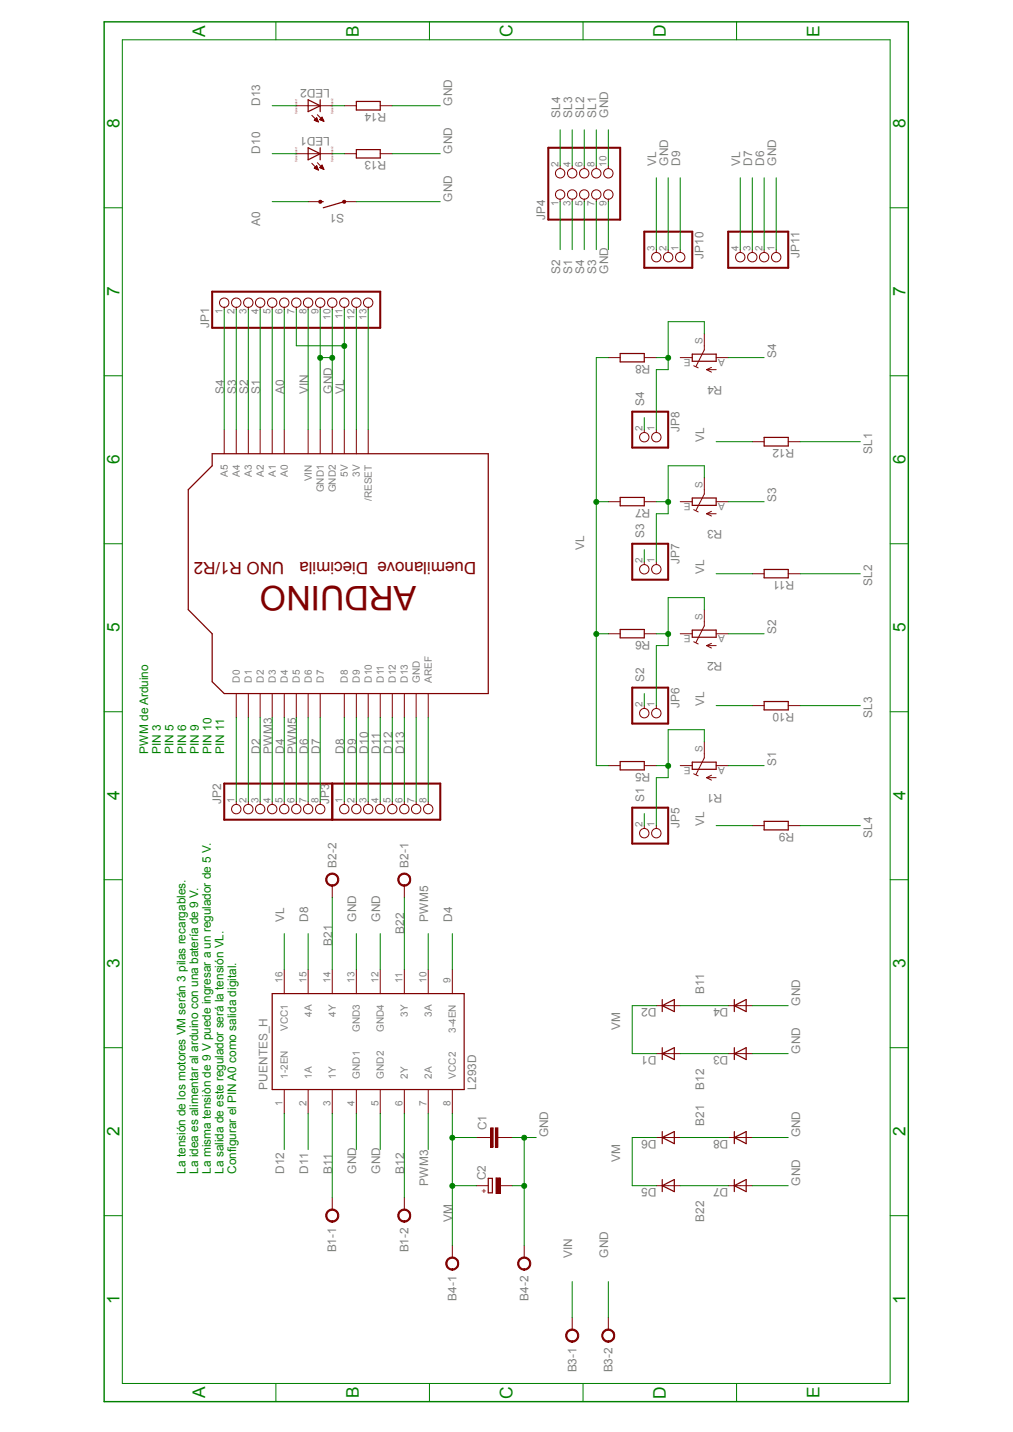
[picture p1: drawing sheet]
<svg xmlns="http://www.w3.org/2000/svg" width="210mm" height="297mm" viewBox="0 0 210 297" stroke-linecap="round" stroke-linejoin="round" font-family="sans-serif">
<path d="M44 94.1h57.2v49.7h-54.7l-2.5-2.4v-10l-5-5v-24.8l5-5zM56.4 206.1h39.8v19.9h-39.8z" fill="none" stroke="#800000" stroke-width=".25"/>
<g fill="none" stroke="#800000" stroke-width=".21">
<path d="M46.5 89.1v5M49 89.1v5M51.5 89.1v5M53.9 89.1v5M56.4 89.1v5M58.9 89.1v5M63.9 89.1v5M66.4 89.1v5M68.9 89.1v5M71.4 89.1v5M73.9 89.1v5M76.3 89.1v5"/>
<path d="M49 143.8v5M51.5 143.8v5M53.9 143.8v5M56.4 143.8v5M58.9 143.8v5M61.4 143.8v5M63.9 143.8v5M66.4 143.8v5M71.4 143.8v5M73.9 143.8v5M76.3 143.8v5M78.8 143.8v5"/>
<path d="M81.3 143.8v5M83.8 143.8v5M86.3 143.8v5M88.8 143.8v5M58.9 201.1v5M63.9 201.1v5M68.9 201.1v5M73.9 201.1v5M78.8 201.1v5M83.8 201.1v5M88.8 201.1v5M93.8 201.1v5"/>
<path d="M58.9 226v5M63.9 226v5M68.9 226v5M73.9 226v5M78.8 226v5M83.8 226v5M88.8 226v5M93.8 226v5"/>
</g>
<path d="M68 251.1a1.37 1.37 0 0 1 2.2 .5 1.37 1.37 0 0 1-1.3 1.9v-.3a1.11 1.11 0 0 1-1.1-1.5 1.11 1.11 0 0 1 1.8-.4 1.11 1.11 0 0 1-.3 1.9h-.4v.3a1.37 1.37 0 0 1-1.3-.9 1.37 1.37 0 0 1 .4-1.5z" fill-rule="evenodd" fill="#800000"/>
<path d="M68 251.1a1.37 1.37 0 0 1 2.2 .5 1.37 1.37 0 0 1-1.3 1.9v-.3a1.11 1.11 0 0 1-1.1-1.5 1.11 1.11 0 0 1 1.8-.4 1.11 1.11 0 0 1-.3 1.9h-.4v.3a1.37 1.37 0 0 1-1.3-.9 1.37 1.37 0 0 1 .4-1.5zM68.9 248.4v2.5" fill="none" stroke="#800000" stroke-width=".21"/>
<path d="M82.9 251.1a1.37 1.37 0 0 1 2.2 .5 1.37 1.37 0 0 1-1.3 1.9v-.3a1.11 1.11 0 0 1-1.1-1.5 1.11 1.11 0 0 1 1.8-.4 1.11 1.11 0 0 1-.3 1.9h-.4v.3a1.37 1.37 0 0 1-1.3-.9 1.37 1.37 0 0 1 .4-1.5z" fill-rule="evenodd" fill="#800000"/>
<path d="M82.9 251.1a1.37 1.37 0 0 1 2.2 .5 1.37 1.37 0 0 1-1.3 1.9v-.3a1.11 1.11 0 0 1-1.1-1.5 1.11 1.11 0 0 1 1.8-.4 1.11 1.11 0 0 1-.3 1.9h-.4v.3a1.37 1.37 0 0 1-1.3-.9 1.37 1.37 0 0 1 .4-1.5zM83.8 248.4v2.5" fill="none" stroke="#800000" stroke-width=".21"/>
<path d="M82.9 181.4a1.37 1.37 0 0 1 2.2 .6 1.37 1.37 0 0 1-1.3 1.8v-.2a1.11 1.11 0 0 1-1.1-1.5 1.11 1.11 0 0 1 1.8-.4 1.11 1.11 0 0 1-.3 1.8l-.4 .1v.2a1.37 1.37 0 0 1-1.3-.9 1.37 1.37 0 0 1 .4-1.5z" fill-rule="evenodd" fill="#800000"/>
<path d="M82.9 181.4a1.37 1.37 0 0 1 2.2 .6 1.37 1.37 0 0 1-1.3 1.8v-.2a1.11 1.11 0 0 1-1.1-1.5 1.11 1.11 0 0 1 1.8-.4 1.11 1.11 0 0 1-.3 1.8l-.4 .1v.2a1.37 1.37 0 0 1-1.3-.9 1.37 1.37 0 0 1 .4-1.5zM83.8 183.7v2.5" fill="none" stroke="#800000" stroke-width=".21"/>
<path d="M68 181.4a1.37 1.37 0 0 1 2.2 .6 1.37 1.37 0 0 1-1.3 1.8v-.2a1.11 1.11 0 0 1-1.1-1.5 1.11 1.11 0 0 1 1.8-.4 1.11 1.11 0 0 1-.3 1.8l-.4 .1v.2a1.37 1.37 0 0 1-1.3-.9 1.37 1.37 0 0 1 .4-1.5z" fill-rule="evenodd" fill="#800000"/>
<path d="M68 181.4a1.37 1.37 0 0 1 2.2 .6 1.37 1.37 0 0 1-1.3 1.8v-.2a1.11 1.11 0 0 1-1.1-1.5 1.11 1.11 0 0 1 1.8-.4 1.11 1.11 0 0 1-.3 1.8l-.4 .1v.2a1.37 1.37 0 0 1-1.3-.9 1.37 1.37 0 0 1 .4-1.5zM68.9 183.7v2.5M101.2 235.9h.5M103.2 235.9h.5" fill="none" stroke="#800000" stroke-width=".21"/>
<path d="M102.7 233.9h.5v4h-.5z" fill-rule="evenodd" fill="#800000"/>
<path d="M102.7 233.9h.5v4h-.5z" fill="none" stroke="#800000" stroke-width=".21"/>
<path d="M101.7 233.9h.5v4h-.5z" fill-rule="evenodd" fill="#800000"/>
<path d="M98.7 235.9h2.5M101.7 233.9h.5v4h-.5zM103.7 235.9h2.5" fill="none" stroke="#800000" stroke-width=".21"/>
<path d="M101.2 244.4h.9v3h-.9z" fill="none" stroke="#800000" stroke-width=".25"/>
<path d="M102.8 244.3h.9v3.2h-.9z" fill-rule="evenodd" fill="#800000"/>
<g fill="none" stroke="#800000" stroke-width=".21">
<path d="M126.1 74.2h2.5M133.6 74.2h2.5M141 74.2h2.5M143.8 75.9l.9 .4M146 69.2v3.4l-1.7 3.4M146.5 76.7h2M146.5 76.7l1 .5M147.5 76.2l-1 .5M148.5 74.2h2.5M146 99.1v3.3l-1.7 3.5M156 91.6h2.4M163.4 91.6h2.5"/>
<path d="M126.1 104.1h2.5M133.6 104.1h2.5M141 104.1h2.5M143.8 105.7l.9 .5M146.5 106.6h2M146.5 106.6l1 .4M147.5 106l-1 .6M148.5 104.1h2.5M156 119h2.4M163.4 119h2.5M126.1 131.4h2.5M133.6 131.4h2.5"/>
<path d="M141 131.4h2.5M143.8 133.1l.9 .5M146 126.4v3.4l-1.7 3.5M146.5 133.9h2M146.5 133.9l1 .5M147.5 133.4l-1 .5M148.5 131.4h2.5M126.1 158.8h2.5M133.6 158.8h2.5M141 158.8h2.5M146 153.8v3.4l-1.7 3.5M148.5 158.8h2.5"/>
<path d="M156 146.3h2.4M163.4 146.3h2.5M49 166.2v.6M51.5 166.2v.6M53.9 166.2v.6M56.4 166.2v.6M58.9 166.2v.6M61.4 166.2v.6M63.9 166.2v.6M66.4 166.2v.6M71.4 166.2v.6M73.9 166.2v.6"/>
<path d="M76.3 166.2v.6M78.8 166.2v.6M81.3 166.2v.6M83.8 166.2v.6M86.3 166.2v.6M88.8 166.2v.6M143.8 160.5l.9 .4M146.5 161.3h2M146.5 161.3l1 .5M147.5 160.8l-1 .5M156 171.2h2.4M163.4 171.2h2.5"/>
<path d="M98.7 245.9h2.5M102.8 244.3h.9v3.2h-.9zM103.7 245.9h2.5"/>
<circle cx="49" cy="167.8" r=".98"/>
<circle cx="51.5" cy="167.8" r=".98"/>
<circle cx="53.9" cy="167.8" r=".98"/>
<circle cx="56.4" cy="167.8" r=".98"/>
<circle cx="58.9" cy="167.8" r=".98"/>
<circle cx="61.4" cy="167.8" r=".98"/>
<circle cx="63.9" cy="167.8" r=".98"/>
<circle cx="66.4" cy="167.8" r=".98"/>
<circle cx="71.4" cy="167.8" r=".98"/>
<circle cx="73.9" cy="167.8" r=".98"/>
<circle cx="76.3" cy="167.8" r=".98"/>
<circle cx="78.8" cy="167.8" r=".98"/>
<circle cx="81.3" cy="167.8" r=".98"/>
<circle cx="83.8" cy="167.8" r=".98"/>
<circle cx="86.3" cy="167.8" r=".98"/>
<circle cx="88.8" cy="167.8" r=".98"/>
</g>
<path d="M128.6 73.3h5v1.8h-5zM143.5 73.4h5v1.5h-5zM158.4 90.7h5v1.8h-5zM128.6 103.2h5v1.7h-5zM143.5 103.3h5v1.5h-5zM158.4 118.1h5v1.7h-5zM128.6 130.6h5v1.7h-5zM143.5 130.7h5v1.5h-5zM128.6 157.9h5v1.8h-5zM143.5 158.1h5v1.5h-5zM158.4 145.5h5v1.7h-5zM158.4 170.3h5v1.8h-5z" fill="none" stroke="#800000" stroke-width=".25"/>
<path d="M46.5 162.5h44.8v7.5h-44.8zM68.9 162.5v7.5" fill="none" stroke="#800000" stroke-width=".42"/>
<path d="M92.9 261a1.37 1.37 0 0 1 2.2 .6 1.37 1.37 0 0 1-1.3 1.8v-.2a1.13 1.13 0 0 1-1-1.6 1.13 1.13 0 0 1 1.9-.3 1.13 1.13 0 0 1-.6 1.8l-.3 .1v.2a1.37 1.37 0 0 1-1.3-.9 1.37 1.37 0 0 1 .4-1.5z" fill-rule="evenodd" fill="#800000"/>
<path d="M93.8 258.3v2.5M92.9 261a1.37 1.37 0 0 1 2.2 .6 1.37 1.37 0 0 1-1.3 1.8v-.2a1.13 1.13 0 0 1-1-1.6 1.13 1.13 0 0 1 1.9-.3 1.13 1.13 0 0 1-.6 1.8l-.3 .1v.2a1.37 1.37 0 0 1-1.3-.9 1.37 1.37 0 0 1 .4-1.5z" fill="none" stroke="#800000" stroke-width=".21"/>
<path d="M107.8 261a1.37 1.37 0 0 1 2.2 .6 1.37 1.37 0 0 1-1.3 1.8v-.2a1.13 1.13 0 0 1-1-1.6 1.13 1.13 0 0 1 1.9-.3 1.13 1.13 0 0 1-.5 1.8l-.4 .1v.2a1.37 1.37 0 0 1-1.3-.9 1.37 1.37 0 0 1 .4-1.5z" fill-rule="evenodd" fill="#800000"/>
<g fill="none" stroke="#800000" stroke-width=".21">
<path d="M61.4 31.9h7.5M61.4 21.9h7.5M64.6 33.9l1.4 1.4M64.6 23.9l1.4 1.4M65.2 34.9l.5-.5 .3 .9zM65.2 24.9l.5-.5 .3 .9zM65.2 24.8v.1M65.2 34.8v.1M65.3 24.8v.2M65.3 34.7v.2M65.4 24.7v.3M65.4 34.6v.4"/>
<path d="M65.4 24.6v.5M65.4 34.5v.5M65.5 24.5v.6M65.5 34.5v.6M65.6 24.4v.7M65.6 34.4v.7M65.7 24.6v.5M65.7 34.5v.6M65.8 33.7l1.3 1.4M65.8 24.8v.4M65.8 34.8v.3M65.8 23.8l1.3 1.3"/>
<path d="M65.9 25v.2M65.9 35v.2M66 25.2v.1M66 35.1v.1M66.3 24.7v.1M66.3 34.7v.1M66.4 24.6v.2M66.4 34.6v.2M66.5 24.6v.3M66.5 34.5v.3M66.6 24.5v.4M66.6 34.4v.5"/>
<path d="M66.7 24.4v.6M66.7 34.3v.6M66.8 34.2l-.5 .6 .8 .3M66.8 34.2l.3 .9M66.8 24.3v.7M66.8 34.2v.8M66.8 24.3l-.5 .5 .8 .3M66.8 24.3l.3 .8M66.8 24.5v.5M66.8 34.4v.6M66.9 24.7v.4M66.9 34.6v.4"/>
<path d="M67 24.8v.3M67 34.8v.3M67.1 25.1h.1M67.1 35v.1M71.4 31.9h2.5M71.4 21.9h2.5M78.8 31.9h2.5M78.8 21.9h2.5M108.7 258.3v2.5M107.8 261a1.37 1.37 0 0 1 2.2 .6 1.37 1.37 0 0 1-1.3 1.8v-.2a1.13 1.13 0 0 1-1-1.6 1.13 1.13 0 0 1 1.9-.3 1.13 1.13 0 0 1-.5 1.8l-.4 .1v.2a1.37 1.37 0 0 1-1.3-.9 1.37 1.37 0 0 1 .4-1.5z"/>
</g>
<path d="M63.9 30.6l2.5 1.3-2.5 1.2zM63.9 20.7l2.5 1.2-2.5 1.3zM66.4 20.7v2.5M66.4 30.6v2.5M73.9 31h4.9v1.8h-4.9zM73.9 21h4.9v1.8h-4.9zM66.4 41.8h.6M71.4 41.8l-4.4 1.3" fill="none" stroke="#800000" stroke-width=".25"/>
<path d="M71.1 41.6h.5v.5h-.5z" fill-rule="evenodd" fill="#800000"/>
<path d="M71.1 41.6h.5v.5h-.5z" fill="none" stroke="#800000" stroke-width=".21"/>
<path d="M66.2 41.6h.4v.5h-.4z" fill-rule="evenodd" fill="#800000"/>
<g fill="none" stroke="#800000" stroke-width=".21">
<path d="M116.1 34.4v.5M118.6 34.4v.5M121.1 34.4v.5M123.6 34.4v.5M126.1 34.4v.5M63.9 41.8h2.5M66.2 41.6h.4v.5h-.4zM71.4 41.8h2.5M116.1 41.3v.5M118.6 41.3v.5M121.1 41.3v.5M123.6 41.3v.5"/>
<path d="M126.1 41.3v.5M133.6 89.1v.6M136.1 89.1v.6M133.6 116.5v.6M136.1 116.5v.6M133.6 146.3v.6M136.1 146.3v.6M133.6 171.2v.6M136.1 171.2v.6M136.1 218.5h4.9M136.1 208.6h4.9M151 218.5h5"/>
<path d="M151 208.6h5M136.1 235.9h4.9M151 235.9h5M136.1 245.9h4.9M151 245.9h5"/>
<circle cx="116.1" cy="35.9" r=".98"/>
<circle cx="118.6" cy="35.9" r=".98"/>
<circle cx="121.1" cy="35.9" r=".98"/>
<circle cx="123.6" cy="35.9" r=".98"/>
<circle cx="126.1" cy="35.9" r=".98"/>
<circle cx="116.1" cy="40.3" r=".98"/>
<circle cx="118.6" cy="40.3" r=".98"/>
<circle cx="121.1" cy="40.3" r=".98"/>
<circle cx="123.6" cy="40.3" r=".98"/>
<circle cx="126.1" cy="40.3" r=".98"/>
<circle cx="133.6" cy="90.7" r=".98"/>
<circle cx="136.1" cy="90.7" r=".98"/>
<circle cx="133.6" cy="118.1" r=".98"/>
<circle cx="136.1" cy="118.1" r=".98"/>
<circle cx="133.6" cy="147.9" r=".98"/>
<circle cx="136.1" cy="147.9" r=".98"/>
<circle cx="133.6" cy="172.8" r=".98"/>
<circle cx="136.1" cy="172.8" r=".98"/>
</g>
<g fill="none" stroke="#800000" stroke-width=".25">
<path d="M137.3 218.5l2.5-1.2v2.5zM137.3 207.3v2.5M137.3 217.3v2.5M137.3 208.6l2.5-1.3v2.5zM152.2 218.5l2.5-1.2v2.5zM152.2 207.3v2.5M152.2 217.3v2.5M152.2 208.6l2.5-1.3v2.5zM137.3 234.7v2.5M137.3 235.9l2.5-1.2v2.5zM152.2 234.7v2.5M152.2 235.9l2.5-1.2v2.5z"/>
<path d="M137.3 244.6v2.5M137.3 245.9l2.5-1.3v2.5zM152.2 244.6v2.5M152.2 245.9l2.5-1.3v2.5z"/>
</g>
<path d="M113.7 30.6h14.9v15h-14.9zM131.1 85.4h7.4v7.4h-7.4zM131.1 112.8h7.4v7.4h-7.4zM131.1 142.6h7.4v7.5h-7.4zM131.1 167.5h7.4v7.5h-7.4z" fill="none" stroke="#800000" stroke-width=".42"/>
<path d="M117.7 276a1.37 1.37 0 0 1 2.2 .5 1.37 1.37 0 0 1-1.3 1.9v-.3a1.11 1.11 0 0 1-1.1-1.5 1.11 1.11 0 0 1 1.8-.4 1.11 1.11 0 0 1-.3 1.8l-.4 .1v.3a1.37 1.37 0 0 1-1.3-.9 1.37 1.37 0 0 1 .4-1.5z" fill-rule="evenodd" fill="#800000"/>
<path d="M117.7 276a1.37 1.37 0 0 1 2.2 .5 1.37 1.37 0 0 1-1.3 1.9v-.3a1.11 1.11 0 0 1-1.1-1.5 1.11 1.11 0 0 1 1.8-.4 1.11 1.11 0 0 1-.3 1.8l-.4 .1v.3a1.37 1.37 0 0 1-1.3-.9 1.37 1.37 0 0 1 .4-1.5zM118.6 273.3v2.5" fill="none" stroke="#800000" stroke-width=".21"/>
<path d="M125.2 276a1.37 1.37 0 0 1 2.2 .5 1.37 1.37 0 0 1-1.3 1.9v-.3a1.11 1.11 0 0 1-1.1-1.5 1.11 1.11 0 0 1 1.8-.4 1.11 1.11 0 0 1-.3 1.8l-.4 .1v.3a1.37 1.37 0 0 1-1.3-.9 1.37 1.37 0 0 1 .4-1.5z" fill-rule="evenodd" fill="#800000"/>
<g fill="none" stroke="#800000" stroke-width=".21">
<path d="M136.1 51.8v.5M138.5 51.8v.5M141 51.8v.5M153.5 51.8v.5M156 51.8v.5M158.4 51.8v.5M160.9 51.8v.5M46.5 63.7v.5M49 63.7v.5M51.5 63.7v.5M53.9 63.7v.5M56.4 63.7v.5"/>
<path d="M58.9 63.7v.5M61.4 63.7v.5M63.9 63.7v.5M66.4 63.7v.5M68.9 63.7v.5M71.4 63.7v.5M73.9 63.7v.5M76.3 63.7v.5M125.2 276a1.37 1.37 0 0 1 2.2 .5 1.37 1.37 0 0 1-1.3 1.9v-.3a1.11 1.11 0 0 1-1.1-1.5 1.11 1.11 0 0 1 1.8-.4 1.11 1.11 0 0 1-.3 1.8l-.4 .1v.3a1.37 1.37 0 0 1-1.3-.9 1.37 1.37 0 0 1 .4-1.5zM126.1 273.3v2.5"/>
<circle cx="136.1" cy="53.3" r=".98"/>
<circle cx="138.5" cy="53.3" r=".98"/>
<circle cx="141" cy="53.3" r=".98"/>
<circle cx="153.5" cy="53.3" r=".98"/>
<circle cx="156" cy="53.3" r=".98"/>
<circle cx="158.4" cy="53.3" r=".98"/>
<circle cx="160.9" cy="53.3" r=".98"/>
<circle cx="46.5" cy="62.8" r=".98"/>
<circle cx="49" cy="62.8" r=".98"/>
<circle cx="51.5" cy="62.8" r=".98"/>
<circle cx="53.9" cy="62.8" r=".98"/>
<circle cx="56.4" cy="62.8" r=".98"/>
<circle cx="58.9" cy="62.8" r=".98"/>
<circle cx="61.4" cy="62.8" r=".98"/>
<circle cx="63.9" cy="62.8" r=".98"/>
<circle cx="66.4" cy="62.8" r=".98"/>
<circle cx="68.9" cy="62.8" r=".98"/>
<circle cx="71.4" cy="62.8" r=".98"/>
<circle cx="73.9" cy="62.8" r=".98"/>
<circle cx="76.3" cy="62.8" r=".98"/>
</g>
<path d="M133.6 48h9.9v7.5h-9.9zM151 48h12.4v7.5h-12.4zM44 60.5h34.8v7.5h-34.8z" fill="none" stroke="#800000" stroke-width=".42"/>
<path d="M21.6 4.5h166.7v286.2h-166.7z" fill="none" stroke="#008000" stroke-width=".3"/>
<g fill="none" stroke="#008000" stroke-width=".21">
<path d="M25.4 8.3h159.1v278.6h-159.1zM57.2 4.5v3.8M89 4.5v3.8M120.9 4.5v3.8M152.7 4.5v3.8M21.6 43.1h3.8M184.5 43.1h3.8M21.6 77.9h3.8M184.5 77.9h3.8M21.6 112.8h3.8M184.5 112.8h3.8M21.6 147.6h3.8"/>
<path d="M184.5 147.6h3.8M21.6 182.5h3.8M73.9 193.6v7.5M78.8 193.6v7.5M184.5 182.5h3.8M21.6 217.3h3.8M184.5 217.3h3.8M73.9 231v7.4M78.8 231v7.4M106.2 235.9h5M108.7 235.9v10h-2.5M21.6 252.1h3.8"/>
<path d="M184.5 252.1h3.8M57.2 286.9v3.8M89 286.9v3.8M120.9 286.9v3.8M152.7 286.9v3.8"/>
</g>
<circle cx="108.7" cy="236" r=".51" fill="#008000"/>
<g fill="none" stroke="#008000" stroke-width=".21">
<path d="M108.7 245.9v12.4"/>
<circle cx="108.7" cy="236" r=".51"/>
</g>
<circle cx="108.7" cy="246" r=".51" fill="#008000"/>
<g fill="none" stroke="#008000" stroke-width=".21">
<path d="M81.3 31.9h10M81.3 21.9h10M126.1 26.9v7.5M73.9 41.8h17.4M126.1 41.8v10M66.4 64.2v24.9M66.4 74.2h2.5M68.9 64.2v24.9M156 218.5h7.4M156 208.6h7.4M156 235.9h7.4M156 245.9h7.4"/>
<path d="M126.1 265.8v7.5"/>
<circle cx="108.7" cy="246" r=".51"/>
</g>
<circle cx="68.9" cy="74.2" r=".51" fill="#008000"/>
<circle cx="68.9" cy="74.2" r=".51" fill="none" stroke="#008000" stroke-width=".21"/>
<circle cx="66.4" cy="74.2" r=".51" fill="#008000"/>
<g fill="none" stroke="#008000" stroke-width=".21">
<path d="M138.5 36.9v14.9M160.9 36.9v14.9M148.5 91.6h7.5M126.1 104.1h-2.5v54.7h2.5M148.5 119h7.5M123.6 131.4h2.5M148.5 146.3h7.5M148.5 171.2h7.5M58.9 193.6v7.5"/>
<circle cx="66.4" cy="74.2" r=".51"/>
</g>
<circle cx="123.6" cy="131.5" r=".51" fill="#008000"/>
<g fill="none" stroke="#008000" stroke-width=".21">
<path d="M126.1 74.2h-2.5v29.9"/>
<circle cx="123.6" cy="131.5" r=".51"/>
</g>
<circle cx="123.6" cy="104.1" r=".51" fill="#008000"/>
<g fill="none" stroke="#008000" stroke-width=".21">
<path d="M136.1 36.9v14.9M153.5 36.9v14.9M61.4 64.2v7.5h10M71.4 64.2v24.9"/>
<circle cx="123.6" cy="104.1" r=".51"/>
</g>
<circle cx="71.4" cy="71.8" r=".51" fill="#008000"/>
<g fill="none" stroke="#008000" stroke-width=".21">
<path d="M93.8 231v14.9M93.8 235.9h4.9"/>
<circle cx="71.4" cy="71.8" r=".51"/>
</g>
<circle cx="93.8" cy="236" r=".51" fill="#008000"/>
<g fill="none" stroke="#008000" stroke-width=".21">
<path d="M93.8 245.9h4.9"/>
<circle cx="93.8" cy="236" r=".51"/>
</g>
<circle cx="93.8" cy="246" r=".51" fill="#008000"/>
<g fill="none" stroke="#008000" stroke-width=".21">
<path d="M116.1 26.9v7.5M118.6 26.9v7.5M121.1 26.9v7.5M123.6 26.9v7.5M116.1 41.8v10M118.6 41.8v10M121.1 41.8v10M123.6 41.8v10M46.5 64.2v24.9M49 64.2v24.9M51.5 64.2v24.9M53.9 64.2v24.9"/>
<path d="M151 74.2h7.4M133.6 86.6v2.5M165.9 91.6h12.5M133.6 114v2.5M151 104.1h7.4M165.9 119h12.5M151 131.4h7.4M133.6 143.8v2.5M136.1 158.8h2.4M146 153.8v-2.5h-7.5v10h-2.4v9.9M151 158.8h7.4M165.9 146.3h12.5"/>
<path d="M133.6 168.7v2.5M165.9 171.2h12.5M136.1 208.6h-5v9.9h5M136.1 235.9h-5v10h5M93.8 245.9v12.4"/>
<circle cx="93.8" cy="246" r=".51"/>
</g>
<circle cx="138.5" cy="158.8" r=".51" fill="#008000"/>
<g fill="none" stroke="#008000" stroke-width=".21">
<path d="M136.1 131.4h2.4M146 126.4v-2.4h-7.5v9.9h-2.4v12.4"/>
<circle cx="138.5" cy="158.8" r=".51"/>
</g>
<circle cx="138.5" cy="131.5" r=".51" fill="#008000"/>
<g fill="none" stroke="#008000" stroke-width=".21">
<path d="M146 99.1v-2.5h-7.5v10h-2.4v9.9M136.1 104.1h2.4"/>
<circle cx="138.5" cy="131.5" r=".51"/>
</g>
<circle cx="138.5" cy="104.1" r=".51" fill="#008000"/>
<g fill="none" stroke="#008000" stroke-width=".21">
<path d="M136.1 74.2h2.4M146 69.2v-2.5h-7.5v10h-2.4v12.4"/>
<circle cx="138.5" cy="104.1" r=".51"/>
</g>
<circle cx="138.5" cy="74.2" r=".51" fill="#008000"/>
<g fill="none" stroke="#008000" stroke-width=".21">
<path d="M56.4 31.9h5M56.4 21.9h5M68.9 31.9h2.5M68.9 21.9h2.5M141 36.9v14.9M156 36.9v14.9M158.4 36.9v14.9M56.4 41.8h7.5M56.4 64.2v24.9M58.9 64.2v24.9M63.9 64.2v24.9M73.9 64.2v24.9"/>
<path d="M76.3 64.2v24.9M49 148.8v17.4M51.5 148.8v17.4M53.9 148.8v17.4M56.4 148.8v17.4M58.9 148.8v17.4M61.4 148.8v17.4M63.9 148.8v17.4M66.4 148.8v17.4M71.4 148.8v17.4M73.9 148.8v17.4M76.3 148.8v17.4"/>
<path d="M78.8 148.8v17.4M81.3 148.8v17.4M83.8 148.8v17.4M86.3 148.8v17.4M88.8 148.8v17.4M63.9 193.6v7.5M68.9 186.2v14.9M83.8 186.2v14.9M88.8 193.6v7.5M93.8 193.6v7.5M141 208.6h10M141 218.5h10"/>
<path d="M58.9 231v7.4M63.9 231v7.4M68.9 231v17.4M83.8 231v17.4M88.8 231v7.4M141 235.9h10M141 245.9h10M118.6 265.8v7.5"/>
<circle cx="138.5" cy="74.2" r=".51"/>
</g>
<text font-size="7" fill="#800000" x="86.3" y="121.5" transform="rotate(-180 86.3 121.5)">ARDUINO</text>
<g font-size="3.6" fill="#008000">
<text x="42.5" y="7.6" transform="rotate(-90 42.5 7.6)">A</text>
<text x="74.4" y="7.6" transform="rotate(-90 74.4 7.6)">B</text>
<text x="106.2" y="7.7" transform="rotate(-90 106.2 7.7)">C</text>
<text x="138.1" y="7.7" transform="rotate(-90 138.1 7.7)">D</text>
<text x="169.9" y="7.6" transform="rotate(-90 169.9 7.6)">E</text>
<text x="24.8" y="26.6" transform="rotate(-90 24.8 26.6)">8</text>
<text x="187.7" y="26.6" transform="rotate(-90 187.7 26.6)">8</text>
<text x="24.8" y="61.5" transform="rotate(-90 24.8 61.5)">7</text>
<text x="187.7" y="61.5" transform="rotate(-90 187.7 61.5)">7</text>
<text x="24.8" y="96.3" transform="rotate(-90 24.8 96.3)">6</text>
<text x="187.7" y="96.3" transform="rotate(-90 187.7 96.3)">6</text>
<text x="24.8" y="131.2" transform="rotate(-90 24.8 131.2)">5</text>
<text x="187.7" y="131.2" transform="rotate(-90 187.7 131.2)">5</text>
<text x="24.8" y="166" transform="rotate(-90 24.8 166)">4</text>
<text x="187.7" y="166" transform="rotate(-90 187.7 166)">4</text>
<text x="24.8" y="200.8" transform="rotate(-90 24.8 200.8)">3</text>
<text x="187.7" y="200.8" transform="rotate(-90 187.7 200.8)">3</text>
<text x="24.8" y="235.7" transform="rotate(-90 24.8 235.7)">2</text>
<text x="187.7" y="235.7" transform="rotate(-90 187.7 235.7)">2</text>
<text x="24.8" y="270.5" transform="rotate(-90 24.8 270.5)">1</text>
<text x="187.7" y="270.5" transform="rotate(-90 187.7 270.5)">1</text>
<text x="42.5" y="290" transform="rotate(-90 42.5 290)">A</text>
<text x="74.4" y="290" transform="rotate(-90 74.4 290)">B</text>
<text x="106.2" y="290.1" transform="rotate(-90 106.2 290.1)">C</text>
<text x="138.1" y="290.1" transform="rotate(-90 138.1 290.1)">D</text>
<text x="169.9" y="290" transform="rotate(-90 169.9 290)">E</text>
</g>
<g font-size="3.5" fill="#800000">
<text x="58.9" y="116.5" transform="rotate(-180 58.9 116.5)">UNO R1/R2</text>
<text x="98.7" y="116.5" transform="rotate(-180 98.7 116.5)">Duemilanove Diecimila</text>
</g>
<g font-size="2.5" fill="#808080">
<text x="53.9" y="21.9" transform="rotate(-90 53.9 21.9)">D13</text>
<text x="68.4" y="18.5" transform="rotate(-180 68.4 18.5)">LED2</text>
<text x="80.1" y="23.4" transform="rotate(-180 80.1 23.4)">R14</text>
<text x="93.8" y="21.9" transform="rotate(-90 93.8 21.9)">GND</text>
<text x="68.4" y="28.4" transform="rotate(-180 68.4 28.4)">LED1</text>
<text x="116.2" y="24.4" transform="rotate(-90 116.2 24.4)">SL4</text>
<text x="118.6" y="24.4" transform="rotate(-90 118.6 24.4)">SL3</text>
<text x="121.1" y="24.4" transform="rotate(-90 121.1 24.4)">SL2</text>
<text x="123.6" y="24.4" transform="rotate(-90 123.6 24.4)">SL1</text>
<text x="126.1" y="24.4" transform="rotate(-90 126.1 24.4)">GND</text>
<text x="53.9" y="31.9" transform="rotate(-90 53.9 31.9)">D10</text>
<text x="80.1" y="33.4" transform="rotate(-180 80.1 33.4)">R13</text>
<text x="93.8" y="31.9" transform="rotate(-90 93.8 31.9)">GND</text>
<text x="136" y="34.4" transform="rotate(-90 136 34.4)">VL</text>
<text x="138.5" y="34.4" transform="rotate(-90 138.5 34.4)">GND</text>
<text x="141" y="34.4" transform="rotate(-90 141 34.4)">D9</text>
<text x="153.4" y="34.4" transform="rotate(-90 153.4 34.4)">VL</text>
<text x="155.9" y="34.4" transform="rotate(-90 155.9 34.4)">D7</text>
<text x="158.4" y="34.4" transform="rotate(-90 158.4 34.4)">D6</text>
<text x="160.9" y="34.4" transform="rotate(-90 160.9 34.4)">GND</text>
<text x="93.8" y="41.8" transform="rotate(-90 93.8 41.8)">GND</text>
<text x="53.9" y="46.8" transform="rotate(-90 53.9 46.8)">A0</text>
<text x="71.4" y="44.3" transform="rotate(-180 71.4 44.3)">S1</text>
<text x="113" y="45.6" transform="rotate(-90 113 45.6)">JP4</text>
<text x="145.9" y="53.6" transform="rotate(-90 145.9 53.6)">JP10</text>
<text x="165.8" y="53.5" transform="rotate(-90 165.8 53.5)">JP11</text>
<text x="116.2" y="56.8" transform="rotate(-90 116.2 56.8)">S2</text>
<text x="118.6" y="56.8" transform="rotate(-90 118.6 56.8)">S1</text>
<text x="121.1" y="56.8" transform="rotate(-90 121.1 56.8)">S4</text>
<text x="123.6" y="56.8" transform="rotate(-90 123.6 56.8)">S3</text>
<text x="126.1" y="56.8" transform="rotate(-90 126.1 56.8)">GND</text>
<text x="43.4" y="68" transform="rotate(-90 43.4 68)">JP1</text>
<text x="134.8" y="75.7" transform="rotate(-180 134.8 75.7)">R8</text>
<text x="160.9" y="74.2" transform="rotate(-90 160.9 74.2)">S4</text>
<text x="46.5" y="81.6" transform="rotate(-90 46.5 81.6)">S4</text>
<text x="49" y="81.6" transform="rotate(-90 49 81.6)">S3</text>
<text x="51.5" y="81.6" transform="rotate(-90 51.5 81.6)">S2</text>
<text x="53.9" y="81.6" transform="rotate(-90 53.9 81.6)">S1</text>
<text x="58.9" y="81.6" transform="rotate(-90 58.9 81.6)">A0</text>
<text x="63.9" y="81.6" transform="rotate(-90 63.9 81.6)">VIN</text>
<text x="68.9" y="81.6" transform="rotate(-90 68.9 81.6)">GND</text>
<text x="71.4" y="81.6" transform="rotate(-90 71.4 81.6)">VL</text>
<text x="149.7" y="80.1" transform="rotate(-180 149.7 80.1)">R4</text>
<text x="133.6" y="84.1" transform="rotate(-90 133.6 84.1)">S4</text>
<text x="140.9" y="89.6" transform="rotate(-90 140.9 89.6)">JP8</text>
<text x="146" y="91.6" transform="rotate(-90 146 91.6)">VL</text>
<text x="164.6" y="93.1" transform="rotate(-180 164.6 93.1)">R12</text>
<text x="180.8" y="94.1" transform="rotate(-90 180.8 94.1)">SL1</text>
<text x="134.8" y="105.5" transform="rotate(-180 134.8 105.5)">R7</text>
<text x="160.9" y="104" transform="rotate(-90 160.9 104)">S3</text>
<text x="121.1" y="114" transform="rotate(-90 121.1 114)">VL</text>
<text x="133.6" y="111.5" transform="rotate(-90 133.6 111.5)">S3</text>
<text x="149.7" y="109.9" transform="rotate(-180 149.7 109.9)">R3</text>
<text x="140.9" y="117" transform="rotate(-90 140.9 117)">JP7</text>
<text x="146" y="119" transform="rotate(-90 146 119)">VL</text>
<text x="164.6" y="120.5" transform="rotate(-180 164.6 120.5)">R11</text>
<text x="180.8" y="121.4" transform="rotate(-90 180.8 121.4)">SL2</text>
<text x="160.9" y="131.4" transform="rotate(-90 160.9 131.4)">S2</text>
<text x="134.8" y="132.9" transform="rotate(-180 134.8 132.9)">R6</text>
<text x="149.7" y="137.3" transform="rotate(-180 149.7 137.3)">R2</text>
<text x="133.6" y="141.4" transform="rotate(-90 133.6 141.4)">S2</text>
<text x="140.9" y="146.8" transform="rotate(-90 140.9 146.8)">JP6</text>
<text x="146" y="146.3" transform="rotate(-90 146 146.3)">VL</text>
<text x="164.6" y="147.8" transform="rotate(-180 164.6 147.8)">R10</text>
<text x="180.8" y="148.8" transform="rotate(-90 180.8 148.8)">SL3</text>
<text x="53.9" y="156.3" transform="rotate(-90 53.9 156.3)">D2</text>
<text x="56.4" y="156.3" transform="rotate(-90 56.4 156.3)">PWM3</text>
<text x="58.9" y="156.3" transform="rotate(-90 58.9 156.3)">D4</text>
<text x="61.4" y="156.3" transform="rotate(-90 61.4 156.3)">PWM5</text>
<text x="63.9" y="156.3" transform="rotate(-90 63.9 156.3)">D6</text>
<text x="66.4" y="156.3" transform="rotate(-90 66.4 156.3)">D7</text>
<text x="71.4" y="156.3" transform="rotate(-90 71.4 156.3)">D8</text>
<text x="73.9" y="156.3" transform="rotate(-90 73.9 156.3)">D9</text>
<text x="76.3" y="156.3" transform="rotate(-90 76.3 156.3)">D10</text>
<text x="78.8" y="156.3" transform="rotate(-90 78.8 156.3)">D11</text>
<text x="81.3" y="156.3" transform="rotate(-90 81.3 156.3)">D12</text>
<text x="83.8" y="156.3" transform="rotate(-90 83.8 156.3)">D13</text>
<text x="134.8" y="160.3" transform="rotate(-180 134.8 160.3)">R5</text>
<text x="160.9" y="158.8" transform="rotate(-90 160.9 158.8)">S1</text>
<text x="45.8" y="166.7" transform="rotate(-90 45.8 166.7)">JP2</text>
<text x="68.2" y="166.7" transform="rotate(-90 68.2 166.7)">JP3</text>
<text x="133.6" y="166.3" transform="rotate(-90 133.6 166.3)">S1</text>
<text x="149.7" y="164.6" transform="rotate(-180 149.7 164.6)">R1</text>
<text x="140.9" y="171.7" transform="rotate(-90 140.9 171.7)">JP5</text>
<text x="146" y="171.2" transform="rotate(-90 146 171.2)">VL</text>
<text x="164.6" y="172.7" transform="rotate(-180 164.6 172.7)">R9</text>
<text x="180.8" y="173.7" transform="rotate(-90 180.8 173.7)">SL4</text>
<text x="69.8" y="180" transform="rotate(-90 69.8 180)">B2-2</text>
<text x="84.7" y="180" transform="rotate(-90 84.7 180)">B2-1</text>
<text x="58.9" y="191.1" transform="rotate(-90 58.9 191.1)">VL</text>
<text x="63.9" y="191.1" transform="rotate(-90 63.9 191.1)">D8</text>
<text x="73.9" y="191.1" transform="rotate(-90 73.9 191.1)">GND</text>
<text x="78.8" y="191.1" transform="rotate(-90 78.8 191.1)">GND</text>
<text x="88.8" y="191.1" transform="rotate(-90 88.8 191.1)">PWM5</text>
<text x="93.8" y="191.1" transform="rotate(-90 93.8 191.1)">D4</text>
<text x="68.9" y="196.1" transform="rotate(-90 68.9 196.1)">B21</text>
<text x="83.8" y="193.6" transform="rotate(-90 83.8 193.6)">B22</text>
<text x="136.1" y="209" transform="rotate(-180 136.1 209)">D2</text>
<text x="146" y="206.1" transform="rotate(-90 146 206.1)">B11</text>
<text x="151" y="209" transform="rotate(-180 151 209)">D4</text>
<text x="165.9" y="208.6" transform="rotate(-90 165.9 208.6)">GND</text>
<text x="128.6" y="213.5" transform="rotate(-90 128.6 213.5)">VM</text>
<text x="136.1" y="219" transform="rotate(-180 136.1 219)">D1</text>
<text x="151" y="219" transform="rotate(-180 151 219)">D3</text>
<text x="165.9" y="218.5" transform="rotate(-90 165.9 218.5)">GND</text>
<text x="55.5" y="226" transform="rotate(-90 55.5 226)">PUENTES_H</text>
<text x="98.7" y="226" transform="rotate(-90 98.7 226)">L293D</text>
<text x="146" y="226" transform="rotate(-90 146 226)">B12</text>
<text x="146" y="233.5" transform="rotate(-90 146 233.5)">B21</text>
<text x="100.8" y="234.4" transform="rotate(-90 100.8 234.4)">C1</text>
<text x="113.7" y="235.9" transform="rotate(-90 113.7 235.9)">GND</text>
<text x="136.1" y="236.4" transform="rotate(-180 136.1 236.4)">D6</text>
<text x="151" y="236.4" transform="rotate(-180 151 236.4)">D8</text>
<text x="165.9" y="235.9" transform="rotate(-90 165.9 235.9)">GND</text>
<text x="58.9" y="243.4" transform="rotate(-90 58.9 243.4)">D12</text>
<text x="63.9" y="243.4" transform="rotate(-90 63.9 243.4)">D11</text>
<text x="68.9" y="243.4" transform="rotate(-90 68.9 243.4)">B11</text>
<text x="73.9" y="243.4" transform="rotate(-90 73.9 243.4)">GND</text>
<text x="78.8" y="243.4" transform="rotate(-90 78.8 243.4)">GND</text>
<text x="83.8" y="243.4" transform="rotate(-90 83.8 243.4)">B12</text>
<text x="88.8" y="245.9" transform="rotate(-90 88.8 245.9)">PWM3</text>
<text x="100.7" y="244.8" transform="rotate(-90 100.7 244.8)">C2</text>
<text x="128.6" y="240.9" transform="rotate(-90 128.6 240.9)">VM</text>
<text x="165.9" y="245.9" transform="rotate(-90 165.9 245.9)">GND</text>
<text x="136.1" y="246.4" transform="rotate(-180 136.1 246.4)">D5</text>
<text x="151" y="246.4" transform="rotate(-180 151 246.4)">D7</text>
<text x="93.8" y="253.4" transform="rotate(-90 93.8 253.4)">VM</text>
<text x="146" y="253.4" transform="rotate(-90 146 253.4)">B22</text>
<text x="69.7" y="259.8" transform="rotate(-90 69.7 259.8)">B1-1</text>
<text x="84.7" y="259.8" transform="rotate(-90 84.7 259.8)">B1-2</text>
<text x="118.6" y="260.8" transform="rotate(-90 118.6 260.8)">VIN</text>
<text x="126.1" y="260.8" transform="rotate(-90 126.1 260.8)">GND</text>
<text x="94.6" y="269.7" transform="rotate(-90 94.6 269.7)">B4-1</text>
<text x="109.6" y="269.7" transform="rotate(-90 109.6 269.7)">B4-2</text>
<text x="119.5" y="284.6" transform="rotate(-90 119.5 284.6)">B3-1</text>
<text x="127" y="284.6" transform="rotate(-90 127 284.6)">B3-2</text>
</g>
<g font-size="2.5" fill="#008000">
<text x="30.7" y="156.3" transform="rotate(-90 30.7 156.3)">PWM de Arduino</text>
<text x="33.4" y="156.3" transform="rotate(-90 33.4 156.3)">PIN 3</text>
<text x="36" y="156.3" transform="rotate(-90 36 156.3)">PIN 5</text>
<text x="38.6" y="156.3" transform="rotate(-90 38.6 156.3)">PIN 6</text>
<text x="41.2" y="156.3" transform="rotate(-90 41.2 156.3)">PIN 9</text>
<text x="43.9" y="156.3" transform="rotate(-90 43.9 156.3)">PIN 10</text>
<text x="46.5" y="156.3" transform="rotate(-90 46.5 156.3)">PIN 11</text>
<text x="38.5" y="243.4" transform="rotate(-90 38.5 243.4)">La tensión de los motores VM serán 3 pilas recargables.</text>
<text x="41.1" y="243.4" transform="rotate(-90 41.1 243.4)">La idea es alimentar al arduino con una batería de 9 V.</text>
<text x="43.7" y="243.4" transform="rotate(-90 43.7 243.4)">La misma tensiòn de 9 V puede ingresar a un regulador de 5 V.</text>
<text x="46.4" y="243.4" transform="rotate(-90 46.4 243.4)">La salida de este regulador será la tensión VL.</text>
<text x="49" y="243.4" transform="rotate(-90 49 243.4)">Configurar el PIN A0 como salida digital.</text>
</g>
<g font-size="2.1" fill="#808080">
<text x="115.8" y="34.6" transform="rotate(-90 115.8 34.6)">2</text>
<text x="118.3" y="34.6" transform="rotate(-90 118.3 34.6)">4</text>
<text x="120.8" y="34.6" transform="rotate(-90 120.8 34.6)">6</text>
<text x="123.3" y="34.6" transform="rotate(-90 123.3 34.6)">8</text>
<text x="125.7" y="34.6" transform="rotate(-90 125.7 34.6)">10</text>
<text x="115.8" y="42.8" transform="rotate(-90 115.8 42.8)">1</text>
<text x="118.3" y="42.8" transform="rotate(-90 118.3 42.8)">3</text>
<text x="120.8" y="42.8" transform="rotate(-90 120.8 42.8)">5</text>
<text x="123.3" y="42.8" transform="rotate(-90 123.3 42.8)">7</text>
<text x="125.7" y="42.8" transform="rotate(-90 125.7 42.8)">9</text>
<text x="135.7" y="52" transform="rotate(-90 135.7 52)">3</text>
<text x="138.2" y="52" transform="rotate(-90 138.2 52)">2</text>
<text x="140.7" y="52" transform="rotate(-90 140.7 52)">1</text>
<text x="153.1" y="52" transform="rotate(-90 153.1 52)">4</text>
<text x="155.6" y="52" transform="rotate(-90 155.6 52)">3</text>
<text x="158.1" y="52" transform="rotate(-90 158.1 52)">2</text>
<text x="160.6" y="52" transform="rotate(-90 160.6 52)">1</text>
<text x="46.1" y="65.2" transform="rotate(-90 46.1 65.2)">1</text>
<text x="48.6" y="65.2" transform="rotate(-90 48.6 65.2)">2</text>
<text x="51.1" y="65.2" transform="rotate(-90 51.1 65.2)">3</text>
<text x="53.6" y="65.2" transform="rotate(-90 53.6 65.2)">4</text>
<text x="56.1" y="65.2" transform="rotate(-90 56.1 65.2)">5</text>
<text x="58.6" y="65.2" transform="rotate(-90 58.6 65.2)">6</text>
<text x="61" y="65.2" transform="rotate(-90 61 65.2)">7</text>
<text x="63.5" y="65.2" transform="rotate(-90 63.5 65.2)">8</text>
<text x="66" y="65.2" transform="rotate(-90 66 65.2)">9</text>
<text x="68.5" y="66.3" transform="rotate(-90 68.5 66.3)">10</text>
<text x="71" y="66.2" transform="rotate(-90 71 66.2)">11</text>
<text x="73.5" y="66.3" transform="rotate(-90 73.5 66.3)">12</text>
<text x="76" y="66.3" transform="rotate(-90 76 66.3)">13</text>
<text x="145.6" y="71.4" transform="rotate(-90 145.6 71.4)">S</text>
<text x="143.2" y="74.6" transform="rotate(-180 143.2 74.6)">E</text>
<text x="150.2" y="74.6" transform="rotate(-180 150.2 74.6)">A</text>
<text x="133.2" y="89.3" transform="rotate(-90 133.2 89.3)">2</text>
<text x="135.7" y="89.3" transform="rotate(-90 135.7 89.3)">1</text>
<text x="47.2" y="98.9" transform="rotate(-90 47.2 98.9)">A5</text>
<text x="49.7" y="98.9" transform="rotate(-90 49.7 98.9)">A4</text>
<text x="52.2" y="98.9" transform="rotate(-90 52.2 98.9)">A3</text>
<text x="54.7" y="98.9" transform="rotate(-90 54.7 98.9)">A2</text>
<text x="57.2" y="98.9" transform="rotate(-90 57.2 98.9)">A1</text>
<text x="59.6" y="98.9" transform="rotate(-90 59.6 98.9)">A0</text>
<text x="64.6" y="99.9" transform="rotate(-90 64.6 99.9)">VIN</text>
<text x="72.1" y="98.9" transform="rotate(-90 72.1 98.9)">5V</text>
<text x="74.6" y="98.9" transform="rotate(-90 74.6 98.9)">3V</text>
<text x="145.6" y="101.2" transform="rotate(-90 145.6 101.2)">S</text>
<text x="67.1" y="102.1" transform="rotate(-90 67.1 102.1)">GND1</text>
<text x="69.6" y="102.1" transform="rotate(-90 69.6 102.1)">GND2</text>
<text x="77.1" y="103.9" transform="rotate(-90 77.1 103.9)">/RESET</text>
<text x="143.2" y="104.4" transform="rotate(-180 143.2 104.4)">E</text>
<text x="150.2" y="104.4" transform="rotate(-180 150.2 104.4)">A</text>
<text x="133.2" y="116.7" transform="rotate(-90 133.2 116.7)">2</text>
<text x="135.7" y="116.7" transform="rotate(-90 135.7 116.7)">1</text>
<text x="143.2" y="131.8" transform="rotate(-180 143.2 131.8)">E</text>
<text x="145.6" y="128.6" transform="rotate(-90 145.6 128.6)">S</text>
<text x="150.2" y="131.8" transform="rotate(-180 150.2 131.8)">A</text>
<text x="49.7" y="141.6" transform="rotate(-90 49.7 141.6)">D0</text>
<text x="52.2" y="141.6" transform="rotate(-90 52.2 141.6)">D1</text>
<text x="54.7" y="141.6" transform="rotate(-90 54.7 141.6)">D2</text>
<text x="57.2" y="141.6" transform="rotate(-90 57.2 141.6)">D3</text>
<text x="59.7" y="141.6" transform="rotate(-90 59.7 141.6)">D4</text>
<text x="62.1" y="141.6" transform="rotate(-90 62.1 141.6)">D5</text>
<text x="64.6" y="141.6" transform="rotate(-90 64.6 141.6)">D6</text>
<text x="67.1" y="141.6" transform="rotate(-90 67.1 141.6)">D7</text>
<text x="72.1" y="141.6" transform="rotate(-90 72.1 141.6)">D8</text>
<text x="74.6" y="141.6" transform="rotate(-90 74.6 141.6)">D9</text>
<text x="77.1" y="141.6" transform="rotate(-90 77.1 141.6)">D10</text>
<text x="79.6" y="141.6" transform="rotate(-90 79.6 141.6)">D11</text>
<text x="82" y="141.6" transform="rotate(-90 82 141.6)">D12</text>
<text x="84.5" y="141.6" transform="rotate(-90 84.5 141.6)">D13</text>
<text x="87" y="141.6" transform="rotate(-90 87 141.6)">GND</text>
<text x="89.5" y="141.6" transform="rotate(-90 89.5 141.6)">AREF</text>
<text x="133.2" y="146.6" transform="rotate(-90 133.2 146.6)">2</text>
<text x="135.7" y="146.6" transform="rotate(-90 135.7 146.6)">1</text>
<text x="145.6" y="156" transform="rotate(-90 145.6 156)">S</text>
<text x="143.2" y="159.1" transform="rotate(-180 143.2 159.1)">E</text>
<text x="150.2" y="159.1" transform="rotate(-180 150.2 159.1)">A</text>
<text x="48.6" y="166.5" transform="rotate(-90 48.6 166.5)">1</text>
<text x="51.1" y="166.5" transform="rotate(-90 51.1 166.5)">2</text>
<text x="53.6" y="166.5" transform="rotate(-90 53.6 166.5)">3</text>
<text x="56.1" y="166.5" transform="rotate(-90 56.1 166.5)">4</text>
<text x="58.6" y="166.5" transform="rotate(-90 58.6 166.5)">5</text>
<text x="61" y="166.5" transform="rotate(-90 61 166.5)">6</text>
<text x="63.5" y="166.5" transform="rotate(-90 63.5 166.5)">7</text>
<text x="66" y="166.5" transform="rotate(-90 66 166.5)">8</text>
<text x="71" y="166.5" transform="rotate(-90 71 166.5)">1</text>
<text x="73.5" y="166.5" transform="rotate(-90 73.5 166.5)">2</text>
<text x="76" y="166.5" transform="rotate(-90 76 166.5)">3</text>
<text x="78.5" y="166.5" transform="rotate(-90 78.5 166.5)">4</text>
<text x="81" y="166.5" transform="rotate(-90 81 166.5)">5</text>
<text x="83.4" y="166.5" transform="rotate(-90 83.4 166.5)">6</text>
<text x="85.9" y="166.5" transform="rotate(-90 85.9 166.5)">7</text>
<text x="88.4" y="166.5" transform="rotate(-90 88.4 166.5)">8</text>
<text x="133.2" y="171.4" transform="rotate(-90 133.2 171.4)">2</text>
<text x="135.7" y="171.4" transform="rotate(-90 135.7 171.4)">1</text>
<text x="58.6" y="203.8" transform="rotate(-90 58.6 203.8)">16</text>
<text x="63.5" y="203.8" transform="rotate(-90 63.5 203.8)">15</text>
<text x="68.5" y="203.8" transform="rotate(-90 68.5 203.8)">14</text>
<text x="73.5" y="203.8" transform="rotate(-90 73.5 203.8)">13</text>
<text x="78.5" y="203.8" transform="rotate(-90 78.5 203.8)">12</text>
<text x="83.4" y="203.8" transform="rotate(-90 83.4 203.8)">11</text>
<text x="88.4" y="203.8" transform="rotate(-90 88.4 203.8)">10</text>
<text x="93.4" y="203.8" transform="rotate(-90 93.4 203.8)">9</text>
<text x="59.6" y="213.9" transform="rotate(-90 59.6 213.9)">VCC1</text>
<text x="64.6" y="210.9" transform="rotate(-90 64.6 210.9)">4A</text>
<text x="69.6" y="210.9" transform="rotate(-90 69.6 210.9)">4Y</text>
<text x="74.6" y="214.1" transform="rotate(-90 74.6 214.1)">GND3</text>
<text x="79.5" y="214.1" transform="rotate(-90 79.5 214.1)">GND4</text>
<text x="84.5" y="210.9" transform="rotate(-90 84.5 210.9)">3Y</text>
<text x="89.5" y="210.9" transform="rotate(-90 89.5 210.9)">3A</text>
<text x="94.5" y="214.2" transform="rotate(-90 94.5 214.2)">3-4EN</text>
<text x="59.7" y="223.7" transform="rotate(-90 59.7 223.7)">1-2EN</text>
<text x="64.6" y="223.7" transform="rotate(-90 64.6 223.7)">1A</text>
<text x="69.6" y="223.7" transform="rotate(-90 69.6 223.7)">1Y</text>
<text x="74.6" y="223.7" transform="rotate(-90 74.6 223.7)">GND1</text>
<text x="79.6" y="223.7" transform="rotate(-90 79.6 223.7)">GND2</text>
<text x="84.5" y="223.7" transform="rotate(-90 84.5 223.7)">2Y</text>
<text x="89.5" y="223.7" transform="rotate(-90 89.5 223.7)">2A</text>
<text x="94.5" y="223.7" transform="rotate(-90 94.5 223.7)">VCC2</text>
<text x="58.6" y="229.4" transform="rotate(-90 58.6 229.4)">1</text>
<text x="63.5" y="229.4" transform="rotate(-90 63.5 229.4)">2</text>
<text x="68.5" y="229.4" transform="rotate(-90 68.5 229.4)">3</text>
<text x="73.5" y="229.4" transform="rotate(-90 73.5 229.4)">4</text>
<text x="78.5" y="229.4" transform="rotate(-90 78.5 229.4)">5</text>
<text x="83.4" y="229.4" transform="rotate(-90 83.4 229.4)">6</text>
<text x="88.4" y="229.4" transform="rotate(-90 88.4 229.4)">7</text>
<text x="93.4" y="229.4" transform="rotate(-90 93.4 229.4)">8</text>
</g>
<text font-size="1.7" fill="#800000" x="100.8" y="246.5" transform="rotate(-180 100.8 246.5)">+</text>
<g font-size=".6" fill="#800080">
<text x="61.6" y="23.6" transform="rotate(-90 61.6 23.6)">SpiceOrder 1</text>
<text x="69.1" y="23.6" transform="rotate(-90 69.1 23.6)">SpiceOrder 2</text>
<text x="61.6" y="33.6" transform="rotate(-90 61.6 33.6)">SpiceOrder 1</text>
<text x="69.1" y="33.6" transform="rotate(-90 69.1 33.6)">SpiceOrder 2</text>
</g>
</svg>
